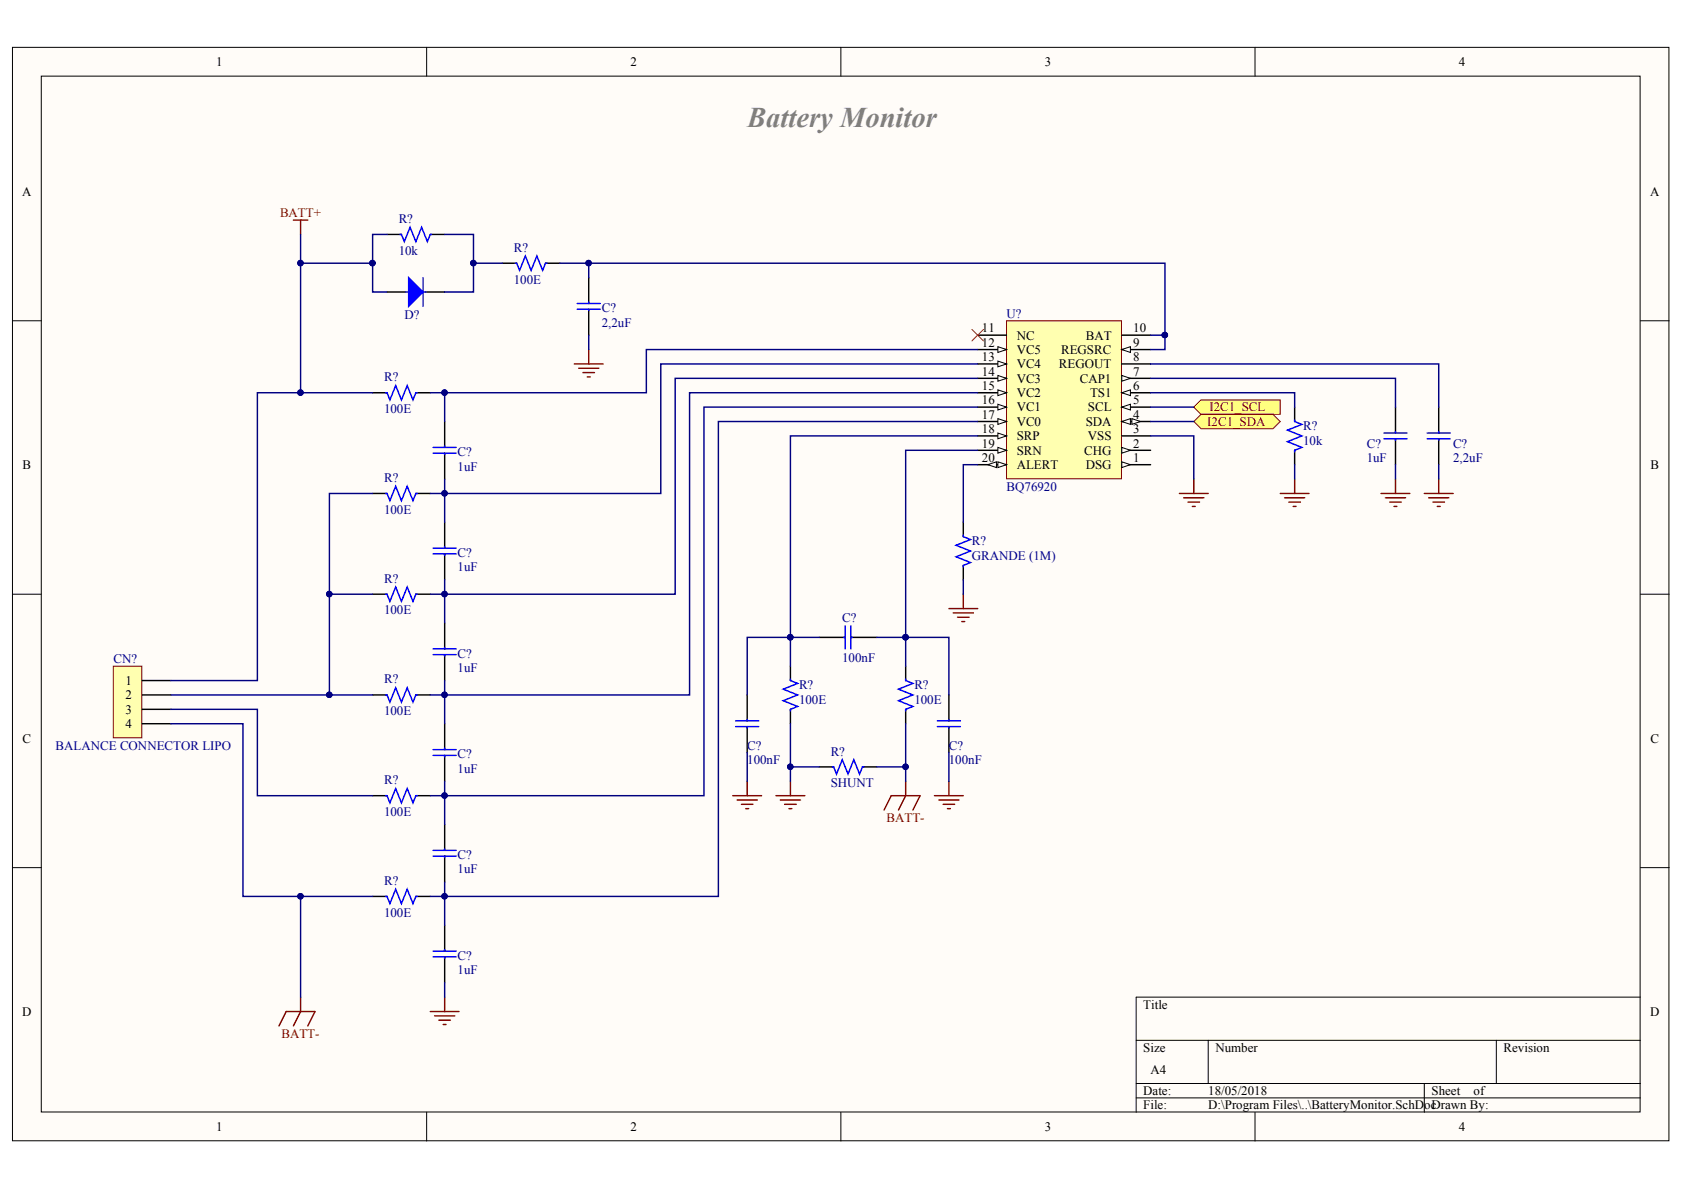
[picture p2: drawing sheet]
<svg xmlns="http://www.w3.org/2000/svg" width="297mm" height="210mm" viewBox="0 0 297 210" stroke-linecap="round" stroke-linejoin="round" font-family="sans-serif">
<g fill="#fffcf8" stroke="#000" stroke-width=".18">
<path d="M2.2 8.4h292.2v192.8h-292.2z"/>
<path d="M7.3 13.4h282v182.7h-282z"/>
</g>
<g fill="none" stroke="#000" stroke-width=".18">
<path d="M75.3 8.4v5M148.3 8.4v5M221.4 8.4v5M2.2 56.6h5.1M289.3 56.6h5.1M2.2 104.8h5.1M289.3 104.8h5.1M2.2 153h5.1M289.3 153h5.1M289.3 175.9h-88.9v20.3M75.3 196.2v5.1M148.3 196.2v5.1"/>
<path d="M200.4 183.5h88.9M200.4 191.1h88.9M200.4 193.7h88.9M213.1 183.5v7.6M221.4 196.2v5.1M251.2 191.1v5.1M263.9 183.5v7.6"/>
</g>
<g fill="#ffff80" stroke="#800000" stroke-width=".18">
<path d="M210.6 71.8l1.2-1.3h14v2.6h-14z" fill-rule="evenodd"/>
<path d="M210.6 74.4l1.2-1.3h12.7l1.3 1.3-1.3 1.2h-12.7z" fill-rule="evenodd"/>
</g>
<path d="M177.5 56.6h20.3v27.9h-20.3z" fill="#ffffb0" stroke="#800000" stroke-width=".18"/>
<path d="M197.9 82h5" fill="none" stroke="#000" stroke-width=".25"/>
<path d="M197.9 81.5l1.5 .5-1.5 .5z" fill="#fffcf8" stroke="#000" stroke-width=".18"/>
<path d="M197.9 79.4h5" fill="none" stroke="#000" stroke-width=".25"/>
<path d="M197.9 78.9l1.5 .5-1.5 .5z" fill="#fffcf8" stroke="#000" stroke-width=".18"/>
<path d="M197.9 76.9h5M197.9 74.4h5" fill="none" stroke="#000" stroke-width=".25"/>
<g fill="#fffcf8" stroke="#000" stroke-width=".18">
<path d="M197.9 74.4l1.5-.6v1.1z"/>
<path d="M199.6 73.8l1.6 .6-1.6 .5z"/>
</g>
<path d="M197.9 71.8h5" fill="none" stroke="#000" stroke-width=".25"/>
<path d="M197.9 71.8l1.5-.5v1z" fill="#fffcf8" stroke="#000" stroke-width=".18"/>
<path d="M197.9 69.3h5" fill="none" stroke="#000" stroke-width=".25"/>
<path d="M197.9 69.3l1.5-.5v1z" fill="#fffcf8" stroke="#000" stroke-width=".18"/>
<path d="M197.9 66.7h5" fill="none" stroke="#000" stroke-width=".25"/>
<path d="M197.9 66.2l1.5 .5-1.5 .5z" fill="#fffcf8" stroke="#000" stroke-width=".18"/>
<path d="M197.9 64.2h5M197.9 61.7h5" fill="none" stroke="#000" stroke-width=".25"/>
<path d="M197.9 61.7l1.5-.5v1z" fill="#fffcf8" stroke="#000" stroke-width=".18"/>
<path d="M172.5 59.1h5M197.9 59.1h5M172.5 61.7h5" fill="none" stroke="#000" stroke-width=".25"/>
<path d="M176 61.2l1.5 .5-1.5 .5z" fill="#fffcf8" stroke="#000" stroke-width=".18"/>
<path d="M172.5 64.2h5" fill="none" stroke="#000" stroke-width=".25"/>
<path d="M176 63.7l1.5 .5-1.5 .5z" fill="#fffcf8" stroke="#000" stroke-width=".18"/>
<path d="M172.5 66.7h5" fill="none" stroke="#000" stroke-width=".25"/>
<path d="M176 66.2l1.5 .5-1.5 .5z" fill="#fffcf8" stroke="#000" stroke-width=".18"/>
<path d="M172.5 69.3h5" fill="none" stroke="#000" stroke-width=".25"/>
<path d="M176 68.8l1.5 .5-1.5 .5z" fill="#fffcf8" stroke="#000" stroke-width=".18"/>
<path d="M172.5 71.8h5" fill="none" stroke="#000" stroke-width=".25"/>
<path d="M176 71.3l1.5 .5-1.5 .5z" fill="#fffcf8" stroke="#000" stroke-width=".18"/>
<path d="M172.5 74.4h5" fill="none" stroke="#000" stroke-width=".25"/>
<path d="M176 73.8l1.5 .6-1.5 .5z" fill="#fffcf8" stroke="#000" stroke-width=".18"/>
<path d="M172.5 76.9h5" fill="none" stroke="#000" stroke-width=".25"/>
<path d="M176 76.4l1.5 .5-1.5 .5z" fill="#fffcf8" stroke="#000" stroke-width=".18"/>
<path d="M172.5 79.4h5" fill="none" stroke="#000" stroke-width=".25"/>
<path d="M176 78.9l1.5 .5-1.5 .5z" fill="#fffcf8" stroke="#000" stroke-width=".18"/>
<path d="M172.5 82h5" fill="none" stroke="#000" stroke-width=".25"/>
<g fill="#fffcf8" stroke="#000" stroke-width=".18">
<path d="M176 81.5l1.5 .5-1.5 .5z"/>
<path d="M174.2 82l1.6-.5v1z"/>
</g>
<g fill="none" stroke="#800000" stroke-width=".25">
<path d="M51.8 38.8h2.5M53 38.8v2.6M101.3 64.2h5.1M102.1 65h3.5M102.8 65.7h2.1M103.6 66.5h.5M103.8 61.7v2.5M208 87h5.1M208.8 87.8h3.6M209.6 88.6h2M210.3 89.3h.5M210.6 84.5v2.5"/>
<path d="M243.6 87h5.1M244.4 87.8h3.5M245.1 88.6h2.1M245.9 89.3h.5M246.1 84.5v2.5M251.2 87h5.1M252 87.8h3.6M252.8 88.6h2M253.5 89.3h.5M253.8 84.5v2.5M167.4 107.4h5.1M168.1 108.1h3.6"/>
<path d="M168.9 108.9h2M169.7 109.6h.5M169.9 104.8v2.6M131.8 137.8v2.5M139.4 137.8v2.5M159.7 137.8v2.5l-1.2 2.6M167.4 137.8v2.5M129.3 140.3h5M130 141.1h3.6M130.8 141.9h2M131.5 142.6h.6M136.9 140.3h5.1"/>
<path d="M137.6 141.1h3.6M138.4 141.9h2M139.2 142.6h.5M155.9 142.9l1.3-2.6h5.1l-1.3 2.6M164.8 140.3h5.1M165.6 141.1h3.6M166.4 141.9h2M167.1 142.6h.5M53 175.9v2.5l-1.2 2.6M75.9 178.4h5.1M76.7 179.2h3.5M77.4 179.9h2"/>
<path d="M78.4 175.9v2.5M49.2 181l1.3-2.6h5.1l-1.3 2.6M78.2 180.7h.5"/>
</g>
<path d="M171.4 58.1l2.1 2M173.5 58.1l-2.1 2" fill="none" stroke="#f00" stroke-width=".18"/>
<g fill="none" stroke="#000" stroke-width=".25">
<path d="M68.3 41.4h2.5M68.3 51.5h3.3M75.1 51.5h3.3M75.9 41.4h2.5M88.6 46.4h2.5M96.2 46.4h2.6M103.8 49v4.5M65.7 69.3h2.6M73.4 69.3h2.5M78.4 74.4v4.5M246.1 71.8v4.6M253.8 71.8v4.6"/>
<path d="M65.7 87h2.6M73.4 87h2.5M78.4 92.1v4.6M169.9 92.1v2.6M169.9 99.7v2.6M65.7 104.8h2.6M73.4 104.8h2.5M78.4 109.9v4.6M139.4 117.5v2.5M144.5 112.4h4.6M150.1 112.4h4.6M159.7 117.5v2.5"/>
<path d="M65.7 122.6h2.6M73.4 122.6h2.5M78.4 127.7v4.5M78.4 133.2v4.6M131.8 122.6v4.5M139.4 125.1v2.6M144.5 135.3h2.5M152.1 135.3h2.6M159.7 125.1v2.6M167.4 122.6v4.5M65.7 158.1h2.6M65.7 140.3h2.6"/>
<path d="M73.4 158.1h2.5M73.4 140.3h2.5M78.4 145.4v4.6M78.4 163.2v4.6"/>
</g>
<g fill="none" stroke="#00f" stroke-width=".25">
<path d="M70.6 41.4h.2l.5 1.2 1-2.5 1.1 2.5 1-2.5 1 2.5 .5-1.2h.2M71.6 51.5h.5M74.6 49v5M74.6 51.5h.5M90.9 46.4h.2l.5 1.3 1.1-2.5 1 2.5 1-2.5 1 2.5 .5-1.3h.3M68 69.3h.3l.5 1.2 1-2.5 1 2.5 1-2.5 1 2.5 .6-1.2h.2M68 87h.3l.5 1.3 1-2.5 1 2.5 1-2.5 1 2.5 .6-1.3h.2M169.9 94.4v.3l1.3 .5-2.6 1 2.6 1-2.6 1 2.6 1-1.3 .5v.3M68 104.8h.3l.5 1.3 1-2.6 1 2.6 1-2.6 1 2.6 .6-1.3h.2M139.4 119.8v.2l1.3 .6-2.5 1 2.5 1-2.5 1 2.5 1-1.3 .5v.3M148.8 112.4h.3M149.1 110.4v4.1"/>
<path d="M150.1 110.4v4.1M150.1 112.4h.2M159.7 119.8v.2l1.3 .6-2.5 1 2.5 1-2.5 1 2.5 1-1.3 .5v.3M68 122.6h.3l.5 1.3 1-2.6 1 2.6 1-2.6 1 2.6 .6-1.3h.2M76.4 132.2h4.1M76.4 133.2h4.1M78.4 132v.2M78.4 133.2v.3M146.8 135.3h.2l.6 1.2 1-2.5 1 2.5 1-2.5 1 2.5 .5-1.2h.3M68 158.1h.3l.5 1.3 1-2.6 1 2.6 1-2.6 1 2.6 .6-1.3h.2M68 140.3h.3l.5 1.3 1-2.5 1 2.5 1-2.5 1 2.5 .6-1.3h.2"/>
</g>
<path d="M72.1 49l2.5 2.5-2.5 2.5z" fill="#00f" stroke="#00f" stroke-width=".25"/>
<path d="M20 117.5h5v12.6h-5z" fill="#ffffb0" stroke="#800000" stroke-width=".18"/>
<path d="M228.4 71.8v2.6M228.4 79.4v2.6M25.1 120h5.1M25.1 122.6h5.1M25.1 125.1h5.1M25.1 127.7h5.1" fill="none" stroke="#000" stroke-width=".25"/>
<path d="M228.4 74.1v.3l1.2 .5-2.5 1 2.5 1-2.5 1 2.5 1-1.2 .5v.3" fill="none" stroke="#00f" stroke-width=".25"/>
<path d="M225.8 87h5.1M226.6 87.8h3.5M227.3 88.6h2.1M228.1 89.3h.5M228.4 84.5v2.5" fill="none" stroke="#800000" stroke-width=".25"/>
<g fill="none" stroke="#000080" stroke-width=".25">
<path d="M53 41.4v27.9h12.7M53 46.4h12.7M68.3 41.4h-2.6v10.1h2.6M78.4 41.4h5.1v10.1h-5.1M83.5 46.4h5.1M98.8 46.4h5v2.6M103.8 46.4h101.7v12.7h-2.6M103.8 59.1v2.6M205.5 59.1v2.6h-2.6M53 69.3h-7.6v50.7h-15.2M75.9 69.3h2.5M172.5 61.7h-58.5v7.6h-35.6v5.1"/>
<path d="M172.5 79.4h-12.8v38.1M172.5 76.9h-33.1v40.6M172.5 74.4h-45.8v83.7h-48.3v-2.5M172.5 71.8h-48.3v68.5h-45.8v-2.5M172.5 69.3h-50.9v53.3h-43.2v-2.6M172.5 66.7h-53.4v38.1h-40.7v-2.5M172.5 64.2h-55.9v22.8h-38.2v-2.5M202.9 66.7h43.2v5.1M202.9 64.2h50.9v7.6M202.9 76.9h7.7v7.6M202.9 69.3h25.5v2.5M202.9 74.4h7.7"/>
<path d="M202.9 71.8h7.7M65.7 87h-7.6v17.8M75.9 87h2.5v5.1M172.5 82h-2.6v10.1M228.4 82v2.5M246.1 82v2.5M253.8 82v2.5M65.7 104.8h-7.6v17.8h7.6M75.9 104.8h2.5v5.1M144.5 112.4h-12.7v10.2M154.7 112.4h12.7v10.2M169.9 102.3v2.5"/>
<path d="M30.2 125.1h15.2v15.2h20.3M30.2 127.7h12.7v30.4h10.1M30.2 122.6h27.9M75.9 122.6h2.5v5.1M131.8 132.7v5.1M139.4 127.7v7.6M144.5 135.3h-5.1v2.5M159.7 127.7v7.6h-5M159.7 135.3v2.5M167.4 132.7v5.1M65.7 158.1h-12.7v17.8M75.9 158.1h2.5v5.1"/>
<path d="M75.9 140.3h2.5v5.1M78.4 173.3v2.6"/>
</g>
<g fill="#000080" stroke="#000080" stroke-width=".18">
<circle cx="78.4" cy="158.1" r=".48"/>
<circle cx="78.4" cy="140.3" r=".48"/>
<circle cx="78.4" cy="122.6" r=".48"/>
<circle cx="78.4" cy="104.8" r=".48"/>
<circle cx="78.4" cy="87" r=".48"/>
<circle cx="53" cy="158.1" r=".48"/>
<circle cx="78.4" cy="69.2" r=".48"/>
<circle cx="65.7" cy="46.4" r=".49"/>
<circle cx="53" cy="46.4" r=".48"/>
<circle cx="83.5" cy="46.4" r=".48"/>
<circle cx="103.8" cy="46.4" r=".48"/>
<circle cx="205.5" cy="59.1" r=".49"/>
<circle cx="159.7" cy="112.4" r=".48"/>
<circle cx="159.7" cy="135.2" r=".48"/>
<circle cx="139.4" cy="135.2" r=".48"/>
<circle cx="139.4" cy="112.4" r=".48"/>
<circle cx="58.1" cy="122.6" r=".48"/>
<circle cx="58.1" cy="104.8" r=".48"/>
<circle cx="53" cy="69.2" r=".48"/>
</g>
<g font-size="5.6" fill="#00f">
<text x="103" y="57.9">PIC?02</text>
<text x="77.6" y="83.3">PIC?02</text>
<text x="245.2" y="80.8">PIC?02</text>
<text x="252.9" y="80.8">PIC?02</text>
<text x="77.6" y="118.9">PIC?02</text>
<text x="130.9" y="131.6">PIC?02</text>
<text x="166.5" y="131.6">PIC?02</text>
<text x="77.6" y="154.5">PIC?02</text>
<text x="77.6" y="172.2">PIC?02</text>
</g>
<text font-size="5.3" fill="#00f" x="77.6" y="101">PIC?02</text>
<text font-size="5" fill="#808080" x="131.8" y="22.5">Battery Monitor</text>
<g font-size="2.3">
<text x="38.1" y="11.7">1</text>
<text x="111.2" y="11.7">2</text>
<text x="184.3" y="11.7">3</text>
<text x="257.3" y="11.7">4</text>
<text x="3.9" y="34.5">A</text>
<text x="291.1" y="34.5">A</text>
<text x="173.2" y="58.6">11</text>
<text x="179.3" y="59.9">NC</text>
<text x="191.5" y="59.9">BAT</text>
<text x="199.9" y="58.6">10</text>
<text x="173.2" y="61.2">12</text>
<text x="173.2" y="63.7">13</text>
<text x="179.3" y="62.4">VC5</text>
<text x="179.3" y="65">VC4</text>
<text x="186.8" y="65">REGOUT</text>
<text x="187.2" y="62.4">REGSRC</text>
<text x="199.9" y="63.7">8</text>
<text x="199.9" y="61.2">9</text>
<text x="173.2" y="66.2">14</text>
<text x="173.2" y="68.8">15</text>
<text x="173.2" y="71.3">16</text>
<text x="179.3" y="67.5">VC3</text>
<text x="179.3" y="70">VC2</text>
<text x="190.5" y="67.5">CAP1</text>
<text x="192.3" y="70">TS1</text>
<text x="199.9" y="71.3">5</text>
<text x="199.9" y="68.8">6</text>
<text x="199.9" y="66.2">7</text>
<text x="173.2" y="73.8">17</text>
<text x="173.2" y="76.4">18</text>
<text x="179.3" y="72.6">VC1</text>
<text x="179.3" y="75.1">VC0</text>
<text x="179.3" y="77.7">SRP</text>
<text x="191.5" y="75.1">SDA</text>
<text x="191.9" y="77.7">VSS</text>
<text x="191.9" y="72.6">SCL</text>
<text x="199.9" y="76.4">3</text>
<text x="199.9" y="73.8">4</text>
<text x="4" y="82.8">B</text>
<text x="173.2" y="78.9">19</text>
<text x="173.2" y="81.5">20</text>
<text x="179.3" y="80.2">SRN</text>
<text x="179.3" y="82.8">ALERT</text>
<text x="191.3" y="80.2">CHG</text>
<text x="191.5" y="82.8">DSG</text>
<text x="199.9" y="81.5">1</text>
<text x="199.9" y="78.9">2</text>
<text x="291.1" y="82.8">B</text>
<text x="22.2" y="120.8">1</text>
<text x="22.2" y="123.3">2</text>
<text x="22.2" y="125.9">3</text>
<text x="4" y="131">C</text>
<text x="22.2" y="128.4">4</text>
<text x="291.1" y="131">C</text>
<text x="3.9" y="179.2">D</text>
<text x="201.7" y="177.9">Title</text>
<text x="291.1" y="179.2">D</text>
<text x="201.7" y="185.6">Size</text>
<text x="214.4" y="185.6">Number</text>
<text x="265.2" y="185.6">Revision</text>
<text x="202.9" y="189.4">A4</text>
<text x="201.7" y="193.2">Date:</text>
<text x="201.7" y="195.7">File:</text>
<text x="213.1" y="193.2">18/05/2018</text>
<text x="213.1" y="195.7">D:\Program Files\..\BatteryMonitor.SchDocDrawn By:</text>
<text x="252.5" y="193.2">Sheet</text>
<text x="259.9" y="193.2">of</text>
<text x="38.1" y="199.5">1</text>
<text x="111.2" y="199.5">2</text>
<text x="184.3" y="199.5">3</text>
<text x="257.3" y="199.5">4</text>
</g>
<g font-size="2.3" fill="#800000">
<text x="49.4" y="38.3">BATT+</text>
<text x="213" y="75.1">I2C1_SDA</text>
<text x="213.3" y="72.6">I2C1_SCL</text>
<text x="156.4" y="144.9">BATT-</text>
<text x="49.6" y="183">BATT-</text>
</g>
<g font-size="2.3" fill="#000080">
<text x="70.3" y="39.3">R?</text>
<text x="70.3" y="44.9">10k</text>
<text x="90.6" y="44.4">R?</text>
<text x="90.6" y="50">100E</text>
<text x="71.3" y="56.4">D?</text>
<text x="106.1" y="57.6">2,2uF</text>
<text x="106.1" y="55.1">C?</text>
<text x="177.6" y="56.1">U?</text>
<text x="67.7" y="67.2">R?</text>
<text x="67.7" y="72.8">100E</text>
<text x="229.9" y="75.9">R?</text>
<text x="80.7" y="83">1uF</text>
<text x="80.7" y="80.5">C?</text>
<text x="229.9" y="78.4">10k</text>
<text x="241.1" y="81.5">1uF</text>
<text x="241.1" y="78.9">C?</text>
<text x="256.3" y="81.5">2,2uF</text>
<text x="256.3" y="78.9">C?</text>
<text x="67.7" y="85">R?</text>
<text x="177.6" y="86.6">BQ76920</text>
<text x="67.7" y="90.6">100E</text>
<text x="80.7" y="100.7">1uF</text>
<text x="80.7" y="98.2">C?</text>
<text x="171.4" y="98.7">GRANDE (1M)</text>
<text x="171.4" y="96.2">R?</text>
<text x="67.7" y="102.8">R?</text>
<text x="67.7" y="108.4">100E</text>
<text x="148.6" y="109.7">C?</text>
<text x="20" y="117">CN?</text>
<text x="80.7" y="118.5">1uF</text>
<text x="80.7" y="116">C?</text>
<text x="148.6" y="116.8">100nF</text>
<text x="67.7" y="120.6">R?</text>
<text x="140.9" y="124.1">100E</text>
<text x="140.9" y="121.6">R?</text>
<text x="161.3" y="124.1">100E</text>
<text x="161.3" y="121.6">R?</text>
<text x="67.7" y="126.1">100E</text>
<text x="9.8" y="132.3">BALANCE CONNECTOR LIPO</text>
<text x="80.7" y="136.3">1uF</text>
<text x="80.7" y="133.8">C?</text>
<text x="131.8" y="134.8">100nF</text>
<text x="131.8" y="132.3">C?</text>
<text x="146.5" y="133.3">R?</text>
<text x="167.4" y="134.8">100nF</text>
<text x="167.4" y="132.3">C?</text>
<text x="67.7" y="143.9">100E</text>
<text x="67.7" y="138.3">R?</text>
<text x="146.5" y="138.8">SHUNT</text>
<text x="80.7" y="154">1uF</text>
<text x="80.7" y="151.5">C?</text>
<text x="67.7" y="161.7">100E</text>
<text x="67.7" y="156.1">R?</text>
<text x="80.7" y="171.8">1uF</text>
<text x="80.7" y="169.3">C?</text>
</g>
</svg>
